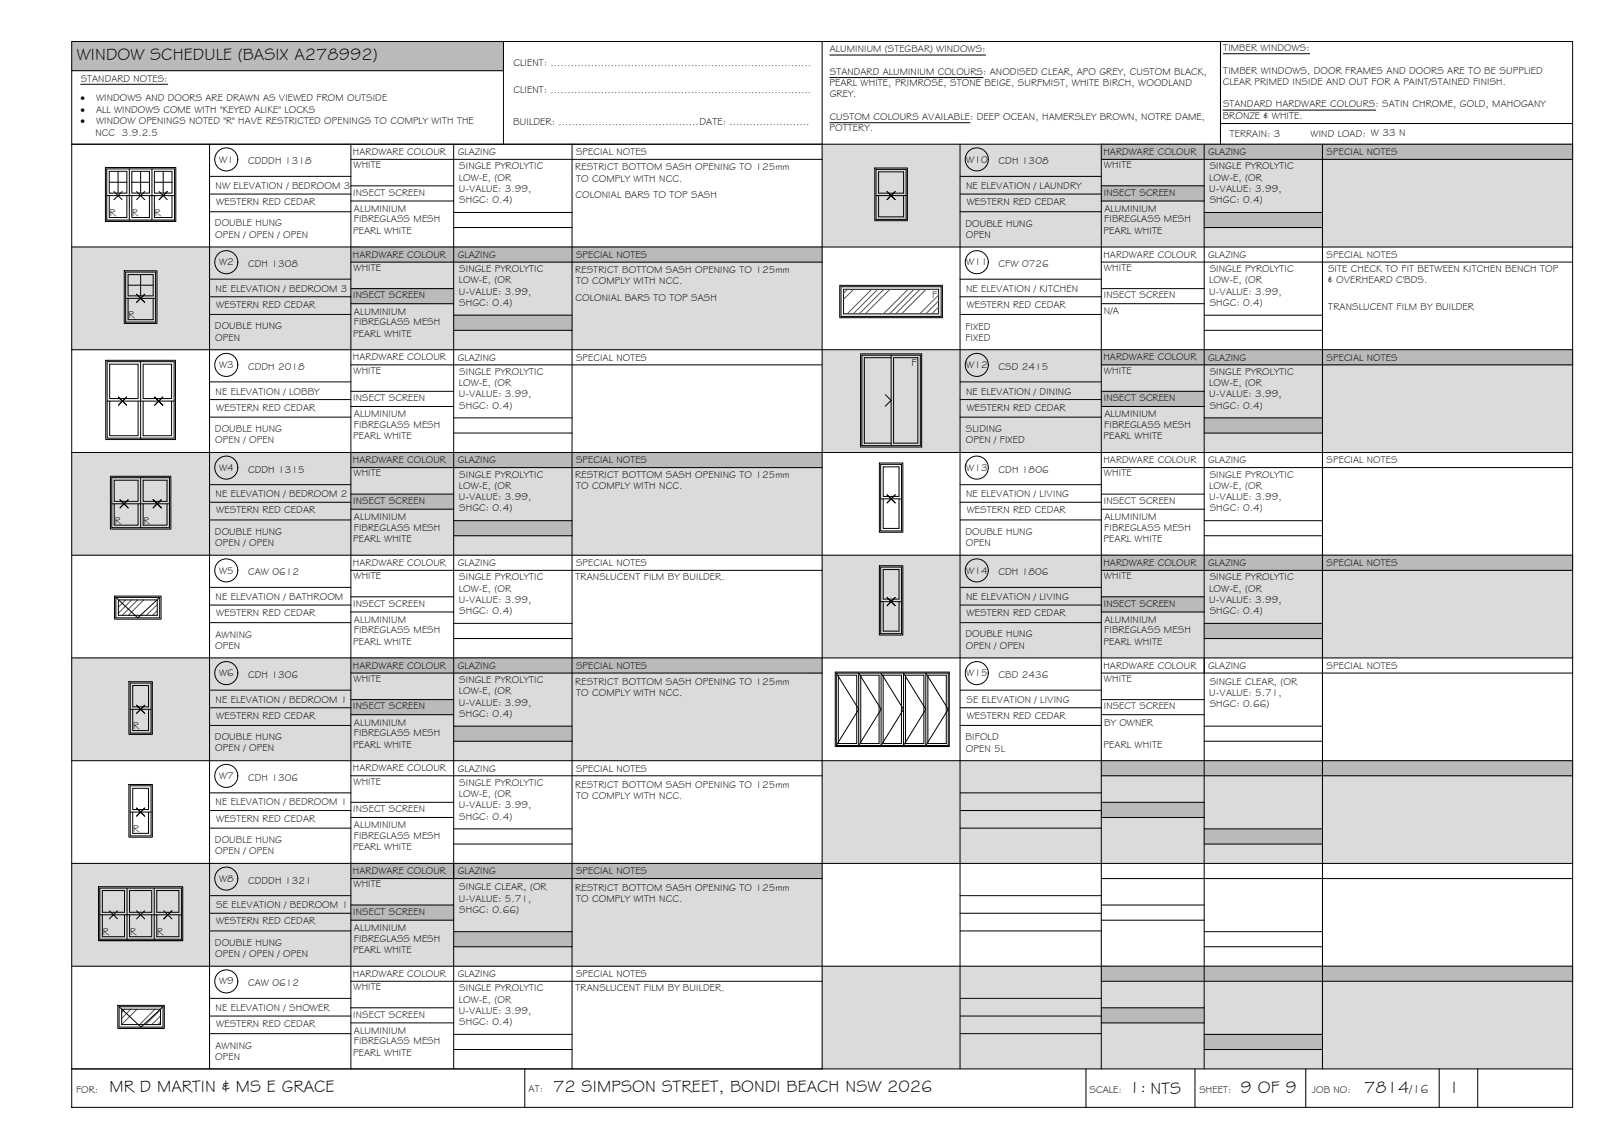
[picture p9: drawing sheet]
<svg xmlns="http://www.w3.org/2000/svg" width="420mm" height="297mm" viewBox="0 0 420 297" stroke-linecap="round" stroke-linejoin="round" font-family="sans-serif">
<!-- layer: WINDOW SCHEDULE HATCH -->
<g fill="#dbdbdb" stroke="#dbdbdb" stroke-width=".26">
<path d="M213.6 37.5l195 26.7v-26.7zM213.6 37.5l195 26.7h-195z"/>
<path d="M18.6 64.2l195 26.7v-26.7zM18.6 64.2l195 26.7h-195z"/>
<path d="M213.6 90.9l195 26.7v-26.7zM213.6 90.9l195 26.7h-195z"/>
<path d="M18.6 117.6l195 26.7v-26.7zM18.6 117.6l195 26.7h-195z"/>
<path d="M213.6 144.3l195 26.7v-26.7zM213.6 144.3l195 26.7h-195z"/>
<path d="M18.6 171l195 26.7v-26.7zM18.6 171l195 26.7h-195z"/>
<path d="M213.6 197.7l195 26.7v-26.7zM213.6 197.7l195 26.7h-195z"/>
<path d="M18.6 224.4l195 26.7v-26.7zM18.6 224.4l195 26.7h-195z"/>
<path d="M213.6 251.1l195 26.7v-26.7zM213.6 251.1l195 26.7h-195z"/>
</g>
<g fill="#bababa" stroke="#bababa" stroke-width=".26">
<path d="M18.6 10.8l112.2 7.6v-7.6zM18.6 10.8l112.2 7.6h-112.2z"/>
<path d="M286.2 37.5l122.4 3.9v-3.9zM286.2 37.5l122.4 3.9h-122.4z"/>
<path d="M286.2 48.3l26.7 3.9v-3.9zM286.2 48.3l26.7 3.9h-26.7z"/>
<path d="M312.9 55.2l30.7 3.9v-3.9zM312.9 55.2l30.7 3.9h-30.7z"/>
<path d="M91.2 64.2l122.4 3.9v-3.9zM91.2 64.2l122.4 3.9h-122.4z"/>
<path d="M91.2 75l26.7 3.9v-3.9zM91.2 75l26.7 3.9h-26.7z"/>
<path d="M117.9 81.9l30.7 3.9v-3.9zM117.9 81.9l30.7 3.9h-30.7z"/>
<path d="M286.2 90.9l122.4 3.9v-3.9zM286.2 90.9l122.4 3.9h-122.4z"/>
<path d="M286.2 101.7l26.7 3.9v-3.9zM286.2 101.7l26.7 3.9h-26.7z"/>
<path d="M312.9 108.6l30.7 3.9v-3.9zM312.9 108.6l30.7 3.9h-30.7z"/>
<path d="M91.2 117.6l122.4 3.9v-3.9zM91.2 117.6l122.4 3.9h-122.4z"/>
<path d="M91.2 128.4l26.7 3.9v-3.9zM91.2 128.4l26.7 3.9h-26.7z"/>
<path d="M117.9 135.3l30.7 3.9v-3.9zM117.9 135.3l30.7 3.9h-30.7z"/>
<path d="M286.2 144.3l122.4 3.9v-3.9zM286.2 144.3l122.4 3.9h-122.4z"/>
<path d="M286.2 155.1l26.7 3.9v-3.9zM286.2 155.1l26.7 3.9h-26.7z"/>
<path d="M312.9 162l30.7 3.9v-3.9zM312.9 162l30.7 3.9h-30.7z"/>
<path d="M91.2 171l122.4 3.9v-3.9zM91.2 171l122.4 3.9h-122.4z"/>
<path d="M91.2 181.8l26.7 3.9v-3.9zM91.2 181.8l26.7 3.9h-26.7z"/>
<path d="M117.9 188.7l30.7 3.9v-3.9zM117.9 188.7l30.7 3.9h-30.7z"/>
<path d="M286.2 197.7l122.4 3.9v-3.9zM286.2 197.7l122.4 3.9h-122.4z"/>
<path d="M286.2 208.5l26.7 3.9v-3.9zM286.2 208.5l26.7 3.9h-26.7z"/>
<path d="M312.9 215.4l30.7 3.9v-3.9zM312.9 215.4l30.7 3.9h-30.7z"/>
<path d="M91.2 224.4l122.4 3.9v-3.9zM91.2 224.4l122.4 3.9h-122.4z"/>
<path d="M91.2 235.2l26.7 3.9v-3.9zM91.2 235.2l26.7 3.9h-26.7z"/>
<path d="M117.9 242.1l30.7 3.9v-3.9zM117.9 242.1l30.7 3.9h-30.7z"/>
<path d="M286.2 251.1l122.4 3.9v-3.9zM286.2 251.1l122.4 3.9h-122.4z"/>
<path d="M286.2 261.9l26.7 3.9v-3.9zM286.2 261.9l26.7 3.9h-26.7z"/>
<path d="M312.9 268.8l30.7 3.9v-3.9zM312.9 268.8l30.7 3.9h-30.7z"/>
</g>
<!-- layer: BORDER -->
<g fill="none" stroke="#000" stroke-width=".26">
<path d="M18.6 10.8h390v277h-390zM18.6 18.4h112.2M130.8 10.8v26.7M317.1 10.8v26.7M408.6 10.8h-195v267M18.6 37.5h390M54.4 37.5v240.3M91.2 37.5v240.3M117.9 37.5v240.3M148.6 37.5v240.3M249.5 37.5v240.3M286.2 37.5v240.3"/>
<path d="M312.9 37.5v240.3M317.1 32.1h91.5M343.6 37.5v240.3M54.4 45.8h36.8M54.4 50.4h36.8M54.4 55h36.8M91.2 41.4h122.4M91.2 48.3h26.7M91.2 52.2h26.7M117.9 55.2h30.7M117.9 59.1h30.7M249.5 45.8h36.7"/>
<path d="M249.5 50.4h36.7M249.5 55h36.7M286.2 41.4h122.4M286.2 48.3h26.7M286.2 52.2h26.7M312.9 55.2h30.7M312.9 59.1h30.7M18.6 64.2h390M54.4 72.6h36.8M54.4 77.1h36.8M91.2 68.1h122.4M91.2 75h26.7"/>
<path d="M91.2 78.9h26.7M249.5 72.6h36.7M249.5 77.1h36.7M286.2 68.1h122.4M286.2 75h26.7M286.2 78.9h26.7M18.6 90.9h390M54.4 81.7h36.8M54.4 99.2h36.8M91.2 94.8h122.4M117.9 81.9h30.7M117.9 85.8h30.7"/>
<path d="M249.5 81.7h36.7M249.5 99.2h36.7M286.2 94.8h122.4M312.9 81.9h30.7M312.9 85.8h30.7M18.6 117.6h390M54.4 103.8h36.8M54.4 108.4h36.8M91.2 101.7h26.7M91.2 105.6h26.7M117.9 108.6h30.7M117.9 112.5h30.7"/>
<path d="M249.5 103.8h36.7M249.5 108.4h36.7M286.2 101.7h26.7M286.2 105.6h26.7M312.9 108.6h30.7M312.9 112.5h30.7M54.4 126h36.8M54.4 130.5h36.8M54.4 135.1h36.8M91.2 121.5h122.4M91.2 128.4h26.7M91.2 132.3h26.7"/>
<path d="M117.9 135.3h30.7M117.9 139.2h30.7M249.5 126h36.7M249.5 130.5h36.7M249.5 135.1h36.7M286.2 121.5h122.4M286.2 128.4h26.7M286.2 132.3h26.7M312.9 135.3h30.7M312.9 139.2h30.7M18.6 144.3h390M54.4 152.6h36.8"/>
<path d="M54.4 157.2h36.8M91.2 148.2h122.4M91.2 155.1h26.7M91.2 159h26.7M249.5 152.6h36.7M249.5 157.2h36.7M286.2 148.2h122.4M286.2 155.1h26.7M286.2 159h26.7M18.6 171h390M54.4 161.8h36.8M54.4 179.4h36.8"/>
<path d="M91.2 174.9h122.4M117.9 162h30.7M117.9 165.9h30.7M249.5 161.8h36.7M249.5 179.4h36.7M286.2 174.9h122.4M312.9 162h30.7M312.9 165.9h30.7M18.6 197.7h390M54.4 183.9h36.8M54.4 188.5h36.8M91.2 181.8h26.7"/>
<path d="M91.2 185.7h26.7M117.9 188.7h30.7M117.9 192.6h30.7M249.5 183.9h36.7M249.5 188.5h36.7M286.2 181.8h26.7M286.2 185.7h26.7M312.9 188.7h30.7M312.9 192.6h30.7M54.4 206.1h36.8M54.4 210.6h36.8M54.4 215.2h36.8"/>
<path d="M91.2 201.6h122.4M91.2 208.5h26.7M91.2 212.4h26.7M117.9 215.4h30.7M117.9 219.3h30.7M249.5 206.1h36.7M249.5 210.6h36.7M249.5 215.2h36.7M286.2 201.6h122.4M286.2 208.5h26.7M286.2 212.4h26.7M312.9 215.4h30.7"/>
<path d="M312.9 219.3h30.7M18.6 224.4h390M54.4 232.8h36.8M54.4 237.3h36.8M91.2 228.3h122.4M91.2 235.2h26.7M91.2 239.1h26.7M249.5 232.8h36.7M249.5 237.3h36.7M286.2 228.3h122.4M286.2 235.2h26.7M286.2 239.1h26.7"/>
<path d="M18.6 251.1h390M54.4 241.9h36.8M54.4 259.5h36.8M91.2 255h122.4M117.9 242.1h30.7M117.9 246h30.7M249.5 241.9h36.7M249.5 259.5h36.7M286.2 255h122.4M312.9 242.1h30.7M312.9 246h30.7M18.6 277.8h390"/>
<path d="M54.4 264h36.8M54.4 268.6h36.8M91.2 261.9h26.7M91.2 265.8h26.7M117.9 268.8h30.7M117.9 272.7h30.7M136.4 277.8v10M249.5 264h36.7M249.5 268.6h36.7M282.2 277.8v10M286.2 261.9h26.7M286.2 265.8h26.7"/>
<path d="M310.5 277.8v10M312.9 268.8h30.7M312.9 272.7h30.7M339.3 277.8v10M374 277.8v10M384 277.8v10"/>
</g>
<!-- layer: TEXT -->
<path d="M215.6 14.3h40.5M317.9 14h22.4M21 21.9h22.6M215.6 31.9h36.5M215.6 20.2h39.9M317.8 28.6h39.6M312.9 171.2v3.7M117.9 224.6v3.7" fill="none" stroke="#000" stroke-width=".26"/>
<!-- layer: HATCH -->
<g fill="none" stroke="#545454" stroke-width=".26">
<path d="M220.2 75.2l-1 1M221.8 75.2l-2.6 2.6M226.5 75.2l-6.4 6.4M228.1 75.2l-6.4 6.4M229.7 75.2l-6.4 6.4M231.2 75.2l-6.4 6.4M236 75.2l-6.5 6.4M237.5 75.2l-6.4 6.4M239.1 75.2l-6.4 6.4M240.7 75.2l-6.4 6.4M243.9 76.7l-4.9 4.9M243.9 78.2l-3.4 3.4"/>
<path d="M243.9 79.8l-1.8 1.8M243.9 81.4l-.2 .2M32.6 155.9l-1.8 1.9M34.2 155.9l-3.4 3.5M35.8 155.9l-4 4M37.3 155.9l-4 4M40.9 157.1l-2.9 2.8M40.9 158.7l-1.3 1.2M32.4 262.3l-.8 .8M34 262.3l-2.4 2.4M35.6 262.3l-4 3.9M40.3 262.3l-4 4"/>
<path d="M41.7 262.4l-3.8 3.9M41.7 264l-2.3 2.3M41.7 265.6l-.7 .7"/>
</g>
<!-- layer: WINDOWS -->
<g fill="none" stroke="#000" stroke-width=".26">
<path d="M27.7 43.9h17.6v13.3h-17.6zM27.7 50.8h17.6M28.4 44.5h4.6v5.7h-4.6zM28.4 50.8v5.7h4.6v-5.7M28.4 47.4h4.6M29.6 51.9l1.1-1.1 1 1.1M29.6 49.8l1.1 1 1-1M30.7 44.5v5.7M33.6 43.9v13.3M34.3 50.8v5.7h4.5v-5.7M34.3 44.5h4.5v5.7h-4.5zM34.3 47.4h4.5"/>
<path d="M35.5 49.8l1 1-1 1.1M36.5 44.5v5.7M37.6 49.8l-1.1 1 1.1 1.1M39.5 43.9v13.3M40.1 44.5h4.6v5.7h-4.6zM40.1 50.8v5.7h4.6v-5.7M40.1 47.4h4.6M41.3 49.8l2.2 2.1M42.4 44.5v5.7M43.5 49.8l-2.2 2.1M227.6 50.8h7.8M227.6 44h7.8v13h-7.8z"/>
<path d="M228.3 44.7h6.5v5.5h-6.5zM228.3 50.8v5.6h6.5v-5.6M230.5 49.8l2.1 2.1M232.6 49.8l-2.1 2.1M32.6 70.7h7.8v13h-7.8zM32.6 77.5h7.8M33.3 71.4h6.5v5.5h-6.5zM33.3 77.5v5.6h6.5v-5.6M33.3 74.1h6.5M35.5 76.5l2.1 2.1M36.5 71.4v5.5M37.6 76.5l-2.1 2.1"/>
<path d="M218.5 74.5h26v7.7h-26zM219.2 75.2h24.7v6.4h-24.7zM27.8 94h17.4v19.9h-17.4zM28.5 94.7h7.4v8.9h-7.4zM36.5 94v19.9M37.2 94.7h7.4v8.9h-7.4zM224 92.3h15.1v23.5h-15.1zM231.5 93h-6.9v22.2h6.9M231.5 92.3v23.5M232.2 93h6.3v22.2h-6.3zM27.8 104.2h17.4M28.5 104.2v9h7.4v-9"/>
<path d="M30.8 103.2l2.1 2.1M32.9 103.2l-2.1 2.1M37.2 104.2v9h7.4v-9M40.2 103.2l2.1 2.1-2.1-2.1M42.3 103.2l-2.1 2.1M230 102.6l1.5 1.5-1.5 1.5M29 124.1h15v13h-15zM29 130.9h15M29.7 130.9v5.6h6.2v-5.6M29.7 124.8h6.2v5.5h-6.2zM31.2 129.9l2.1 2.1M33.3 129.9l-2.1 2.1"/>
<path d="M36.5 124.1v13M37.2 130.9v5.6h6.2v-5.6M37.2 124.8h6.2v5.5h-6.2zM39.8 129.9l2.1 2.1-2.1-2.1M41.9 129.9l-2.1 2.1M228.8 120.7h5.4v17.3h-5.4zM228.8 129.6h5.4M229.5 121.3h4.1v7.7h-4.1zM229.5 129.6v7.7h4.1v-7.7M230.5 128.6l2.1 2.1M232.6 128.6l-2.1 2.1M30.1 155.3l5.7 5.3 5.7-5.3"/>
<path d="M30.1 155.3h11.4M30.1 155.3v5.3h11.4v-5.3M30.8 155.9h10.1v4h-10.1zM228.8 147.4h5.4v17.3h-5.4zM228.8 156.4h5.4M229.5 148h4.1v7.7h-4.1zM229.5 156.4v7.6h4.1v-7.6M230.5 155.3l2.1 2.1M232.6 155.3l-2.1 2.1M33.8 177.5h5.5v13h-5.5zM34.5 178.2h4.1v5.5h-4.1zM217.3 174.9l5.8 9.4-5.8 9.4"/>
<path d="M217.3 174.9h29.1v18.8h-29.1M217.3 174.9v18.8M217.8 175.5h4.8v17.7h-4.8zM223.1 174.9l5.8 9.4-5.8 9.4zM223.7 175.5h4.7v17.7h-4.7zM228.9 174.9l5.9 9.4-5.9 9.4zM229.5 175.5h4.7v17.7h-4.7zM234.8 174.9l5.8 9.4-5.8 9.4zM235.3 175.5h4.8v17.7h-4.8zM240.6 174.9l5.8 9.4-5.8 9.4zM241.1 175.5h4.8v17.7h-4.8zM33.8 184.3h5.5"/>
<path d="M34.5 184.3v5.6h4.1v-5.6M35.5 183.3l2.1 2.1M37.6 183.3l-2.1 2.1M33.8 204.2h5.5v13h-5.5zM33.8 211h5.5M34.5 204.9h4.1v5.5h-4.1zM34.5 211v5.6h4.1v-5.6M35.5 210l2.1 2.1M37.6 210l-2.1 2.1M25.9 230.8h21.2v13.3h-21.2zM25.9 237.7h21.2M26.6 231.4h5.7v5.7h-5.7z"/>
<path d="M26.6 237.7v5.7h5.7v-5.7M28.4 238.8l1.1-1.1 1 1.1M28.4 236.7l1.1 1 1-1M33 230.8v13.3M33.7 237.7v5.7h5.7v-5.7M33.7 231.4h5.7v5.7h-5.7zM35.5 236.7l1 1-1 1.1M37.6 236.7l-1.1 1 1.1 1.1M40.1 230.8v13.3M40.7 231.4h5.8v5.7h-5.8zM40.7 237.7v5.7h5.8v-5.7M42.6 236.7l2.1 2.1"/>
<path d="M44.7 236.7l-2.1 2.1M31 261.6l5.6 5.3 5.8-5.3M31 261.6h11.4M31 261.6v5.3h11.4v-5.3M31.6 262.3h10.1v4h-10.1z"/>
<circle cx="58.8" cy="41.4" r="3"/>
<circle cx="253.8" cy="41.4" r="3"/>
<circle cx="58.8" cy="68.1" r="3"/>
<circle cx="253.8" cy="68.1" r="3"/>
<circle cx="58.8" cy="94.8" r="3"/>
<circle cx="253.8" cy="94.8" r="3"/>
<circle cx="58.8" cy="121.5" r="3"/>
<circle cx="253.8" cy="121.5" r="3"/>
<circle cx="58.8" cy="148.2" r="3"/>
<circle cx="253.8" cy="148.2" r="3"/>
<circle cx="58.8" cy="174.9" r="3"/>
<circle cx="253.8" cy="174.9" r="3"/>
<circle cx="58.8" cy="201.6" r="3"/>
<circle cx="58.8" cy="228.3" r="3"/>
<circle cx="58.8" cy="255" r="3"/>
</g>
<!-- layer: NEWWORK -->
<g fill="none" stroke="#000" stroke-width=".26">
<path d="M27.4 43.5h18.3v14h-18.3zM27.4 57.5h18.3M227.3 43.7h8.5v13.7h-8.5zM32.3 70.4h8.5v13.7h-8.5zM218.2 74.2h26.7v8.4h-26.7zM27.5 93.6h18.1v20.6h-18.1zM223.6 92h15.9v24.2h-15.9zM28.7 123.8h15.7v13.7h-15.7zM228.5 120.3h6.1v18h-6.1zM29.7 154.9h12.2v6h-12.2zM228.5 147h6.1v18h-6.1zM33.5 177.2h6.1v13.7h-6.1z"/>
<path d="M217 174.7h29.7v19.3h-29.7zM33.5 203.9h6.1v13.7h-6.1zM25.6 230.4h21.9v14h-21.9zM25.6 244.4h21.9M30.6 261.3h12.1v6h-12.1z"/>
</g>
<g font-size="4.5">
<text x="20" y="15.7">WINDOW SCHEDULE (BASIX A278992)</text>
<text x="28.4" y="283.9">MR D MARTIN &amp; MS E GRACE</text>
<text x="143.7" y="283.7">72 SIMPSON STREET, BONDI BEACH NSW 2026</text>
<text x="293.4" y="284.1">1: NTS</text>
<text x="322.4" y="284.1">9 OF 9</text>
<text x="354.4" y="284">7814</text>
<text x="377.4" y="283.9">I</text>
</g>
<text font-size="3.2" x="366.3" y="284">/16</text>
<g font-size="2.6">
<text x="133.4" y="17.1">CLIENT: ..............................................................................</text>
<text x="215.6" y="13.6">ALUMINIUM (STEGBAR) WINDOWS:</text>
<text x="317.9" y="13.3">TIMBER WINDOWS:</text>
<text x="21" y="21.2">STANDARD NOTES:</text>
<text x="215.5" y="22.4">PEARL WHITE, PRIMROSE, STONE BEIGE, SURFMIST, WHITE BIRCH, WOODLAND</text>
<text x="215.6" y="19.4">STANDARD ALUMINIUM COLOURS: ANODISED CLEAR, APO GREY, CUSTOM BLACK,</text>
<text x="317.7" y="22">CLEAR PRIMED INSIDE AND OUT FOR A PAINT/STAINED FINISH.</text>
<text x="317.9" y="19.1">TIMBER WINDOWS, DOOR FRAMES AND DOORS ARE TO BE SUPPLIED</text>
<text x="20.9" y="26.2">·</text>
<text x="20.9" y="29.2">·</text>
<text x="25" y="29.2">ALL WINDOWS COME WITH &quot;KEYED ALIKE&quot; LOCKS</text>
<text x="25" y="26.2">WINDOWS AND DOORS ARE DRAWN AS VIEWED FROM OUTSIDE</text>
<text x="133.4" y="24.2">CLIENT: ..............................................................................</text>
<text x="215.6" y="25.3">GREY.</text>
<text x="317.8" y="27.9">STANDARD HARDWARE COLOURS: SATIN CHROME, GOLD, MAHOGANY</text>
<text x="20.9" y="32.3">·</text>
<text x="24.8" y="35.3">NCC 3.9.2.5</text>
<text x="25" y="32.3">WINDOW OPENINGS NOTED &quot;R&quot; HAVE RESTRICTED OPENINGS TO COMPLY WITH THE</text>
<text x="133.4" y="32.5">BUILDER: ..........................................DATE: ........................</text>
<text x="215.5" y="34.1">POTTERY.</text>
<text x="215.6" y="31.2">CUSTOM COLOURS AVAILABLE: DEEP OCEAN, HAMERSLEY BROWN, NOTRE DAME,</text>
<text x="317.7" y="30.8">BRONZE &amp; WHITE.</text>
<text x="319.6" y="35.5">TERRAIN: 3</text>
<text x="340.6" y="35.5">WIND LOAD: W 33 N</text>
<text x="91.7" y="40.3">HARDWARE COLOUR</text>
<text x="118.9" y="40.3">GLAZING</text>
<text x="149.7" y="40.3">SPECIAL NOTES</text>
<text x="286.7" y="40.3">HARDWARE COLOUR</text>
<text x="313.9" y="40.3">GLAZING</text>
<text x="344.7" y="40.3">SPECIAL NOTES</text>
<text x="56.9" y="42.2">W1</text>
<text x="64.5" y="42.7">CDDDH 1318</text>
<text x="91.8" y="43.7">WHITE</text>
<text x="119.2" y="46.9">LOW-E, (OR</text>
<text x="119.3" y="44">SINGLE PYROLYTIC</text>
<text x="149.5" y="44.3">RESTRICT BOTTOM SASH OPENING TO 125mm</text>
<text x="149.7" y="47.2">TO COMPLY WITH NCC.</text>
<text x="251.1" y="42.2">W10</text>
<text x="259.5" y="42.7">CDH 1308</text>
<text x="286.9" y="43.7">WHITE</text>
<text x="314.2" y="46.9">LOW-E, (OR</text>
<text x="314.3" y="44">SINGLE PYROLYTIC</text>
<text x="56" y="49.1">NW ELEVATION / BEDROOM 3</text>
<text x="56.2" y="53.3">WESTERN RED CEDAR</text>
<text x="91.8" y="50.8">INSECT SCREEN</text>
<text x="119.2" y="49.9">U-VALUE: 3.99,</text>
<text x="119.3" y="52.8">SHGC: 0.4)</text>
<text x="149.5" y="51.4">COLONIAL BARS TO TOP SASH</text>
<text x="251" y="49.1">NE ELEVATION / LAUNDRY</text>
<text x="251.2" y="53.3">WESTERN RED CEDAR</text>
<text x="286.8" y="50.8">INSECT SCREEN</text>
<text x="314.2" y="49.9">U-VALUE: 3.99,</text>
<text x="314.3" y="52.8">SHGC: 0.4)</text>
<text x="28.5" y="56.1">R</text>
<text x="34.4" y="56.1">R</text>
<text x="40.2" y="56.1">R</text>
<text x="55.8" y="58.8">DOUBLE HUNG</text>
<text x="91.9" y="57.8">FIBREGLASS MESH</text>
<text x="92" y="55">ALUMINIUM</text>
<text x="250.9" y="58.9">DOUBLE HUNG</text>
<text x="286.9" y="57.8">FIBREGLASS MESH</text>
<text x="287" y="55">ALUMINIUM</text>
<text x="55.9" y="61.8">OPEN / OPEN / OPEN</text>
<text x="91.8" y="60.8">PEARL WHITE</text>
<text x="250.9" y="61.8">OPEN</text>
<text x="286.8" y="60.8">PEARL WHITE</text>
<text x="56.9" y="68.9">W2</text>
<text x="64.5" y="69.4">CDH 1308</text>
<text x="91.7" y="67">HARDWARE COLOUR</text>
<text x="91.8" y="70.4">WHITE</text>
<text x="118.9" y="67">GLAZING</text>
<text x="119.3" y="70.7">SINGLE PYROLYTIC</text>
<text x="149.5" y="70.9">RESTRICT BOTTOM SASH OPENING TO 125mm</text>
<text x="149.7" y="67">SPECIAL NOTES</text>
<text x="251.1" y="68.9">W11</text>
<text x="259.5" y="69.4">CFW 0726</text>
<text x="286.7" y="67">HARDWARE COLOUR</text>
<text x="286.9" y="70.4">WHITE</text>
<text x="313.9" y="67">GLAZING</text>
<text x="314.3" y="70.7">SINGLE PYROLYTIC</text>
<text x="344.7" y="67">SPECIAL NOTES</text>
<text x="345.1" y="70.7">SITE CHECK TO FIT BETWEEN KITCHEN BENCH TOP</text>
<text x="56" y="75.8">NE ELEVATION / BEDROOM 3</text>
<text x="91.8" y="77.5">INSECT SCREEN</text>
<text x="119.2" y="73.7">LOW-E, (OR</text>
<text x="119.2" y="76.6">U-VALUE: 3.99,</text>
<text x="149.7" y="73.9">TO COMPLY WITH NCC.</text>
<text x="242.2" y="77.3">F</text>
<text x="251" y="75.8">NE ELEVATION / KITCHEN</text>
<text x="286.8" y="77.5">INSECT SCREEN</text>
<text x="314.2" y="73.7">LOW-E, (OR</text>
<text x="314.2" y="76.6">U-VALUE: 3.99,</text>
<text x="345" y="73.7">&amp; OVERHEARD C'BDS.</text>
<text x="33.4" y="82.6">R</text>
<text x="56.2" y="80">WESTERN RED CEDAR</text>
<text x="92" y="81.7">ALUMINIUM</text>
<text x="119.3" y="79.5">SHGC: 0.4)</text>
<text x="149.5" y="78.1">COLONIAL BARS TO TOP SASH</text>
<text x="251.2" y="80">WESTERN RED CEDAR</text>
<text x="286.8" y="81.7">N/A</text>
<text x="314.3" y="79.5">SHGC: 0.4)</text>
<text x="345.2" y="80.5">TRANSLUCENT FILM BY BUILDER</text>
<text x="55.8" y="85.6">DOUBLE HUNG</text>
<text x="55.9" y="88.6">OPEN</text>
<text x="91.8" y="87.5">PEARL WHITE</text>
<text x="91.9" y="84.5">FIBREGLASS MESH</text>
<text x="250.9" y="85.6">FIXED</text>
<text x="250.9" y="88.5">FIXED</text>
<text x="56.9" y="95.6">W3</text>
<text x="91.7" y="93.7">HARDWARE COLOUR</text>
<text x="118.9" y="93.7">GLAZING</text>
<text x="149.7" y="93.7">SPECIAL NOTES</text>
<text x="236.8" y="95.1">F</text>
<text x="251.1" y="95.6">W12</text>
<text x="286.7" y="93.7">HARDWARE COLOUR</text>
<text x="313.9" y="93.7">GLAZING</text>
<text x="344.7" y="93.7">SPECIAL NOTES</text>
<text x="64.5" y="96.1">CDDH 2018</text>
<text x="91.8" y="97.1">WHITE</text>
<text x="119.2" y="100.3">LOW-E, (OR</text>
<text x="119.3" y="97.4">SINGLE PYROLYTIC</text>
<text x="259.5" y="96.1">CSD 2415</text>
<text x="286.9" y="97.1">WHITE</text>
<text x="314.2" y="100.3">LOW-E, (OR</text>
<text x="314.3" y="97.4">SINGLE PYROLYTIC</text>
<text x="56" y="102.5">NE ELEVATION / LOBBY</text>
<text x="56.2" y="106.7">WESTERN RED CEDAR</text>
<text x="91.8" y="104.2">INSECT SCREEN</text>
<text x="119.2" y="103.3">U-VALUE: 3.99,</text>
<text x="119.3" y="106.2">SHGC: 0.4)</text>
<text x="251" y="102.5">NE ELEVATION / DINING</text>
<text x="251.2" y="106.7">WESTERN RED CEDAR</text>
<text x="286.8" y="104.2">INSECT SCREEN</text>
<text x="314.2" y="103.3">U-VALUE: 3.99,</text>
<text x="314.3" y="106.2">SHGC: 0.4)</text>
<text x="55.8" y="112.2">DOUBLE HUNG</text>
<text x="91.9" y="111.2">FIBREGLASS MESH</text>
<text x="92" y="108.4">ALUMINIUM</text>
<text x="251" y="112.2">SLIDING</text>
<text x="286.9" y="111.2">FIBREGLASS MESH</text>
<text x="287" y="108.4">ALUMINIUM</text>
<text x="55.9" y="115.2">OPEN / OPEN</text>
<text x="91.8" y="114.2">PEARL WHITE</text>
<text x="250.9" y="115.2">OPEN / FIXED</text>
<text x="286.8" y="114.2">PEARL WHITE</text>
<text x="56.9" y="122.3">W4</text>
<text x="64.5" y="122.8">CDDH 1315</text>
<text x="91.7" y="120.4">HARDWARE COLOUR</text>
<text x="91.8" y="123.8">WHITE</text>
<text x="118.9" y="120.4">GLAZING</text>
<text x="119.3" y="124.1">SINGLE PYROLYTIC</text>
<text x="149.5" y="124.1">RESTRICT BOTTOM SASH OPENING TO 125mm</text>
<text x="149.7" y="120.4">SPECIAL NOTES</text>
<text x="251.1" y="122.3">W13</text>
<text x="259.5" y="122.8">CDH 1806</text>
<text x="286.7" y="120.4">HARDWARE COLOUR</text>
<text x="286.9" y="123.8">WHITE</text>
<text x="313.9" y="120.4">GLAZING</text>
<text x="314.3" y="124.1">SINGLE PYROLYTIC</text>
<text x="344.7" y="120.4">SPECIAL NOTES</text>
<text x="56" y="129.2">NE ELEVATION / BEDROOM 2</text>
<text x="91.8" y="131">INSECT SCREEN</text>
<text x="119.2" y="127.1">LOW-E, (OR</text>
<text x="119.2" y="130">U-VALUE: 3.99,</text>
<text x="149.7" y="127.1">TO COMPLY WITH NCC.</text>
<text x="251" y="129.2">NE ELEVATION / LIVING</text>
<text x="286.8" y="131">INSECT SCREEN</text>
<text x="314.2" y="127.1">LOW-E, (OR</text>
<text x="314.2" y="130">U-VALUE: 3.99,</text>
<text x="29.8" y="136.1">R</text>
<text x="37.3" y="136.1">R</text>
<text x="56.2" y="133.4">WESTERN RED CEDAR</text>
<text x="91.9" y="137.9">FIBREGLASS MESH</text>
<text x="92" y="135.1">ALUMINIUM</text>
<text x="119.3" y="132.9">SHGC: 0.4)</text>
<text x="251.2" y="133.4">WESTERN RED CEDAR</text>
<text x="286.9" y="137.9">FIBREGLASS MESH</text>
<text x="287" y="135.1">ALUMINIUM</text>
<text x="314.3" y="132.9">SHGC: 0.4)</text>
<text x="55.8" y="138.9">DOUBLE HUNG</text>
<text x="55.9" y="141.9">OPEN / OPEN</text>
<text x="91.8" y="140.9">PEARL WHITE</text>
<text x="250.9" y="139">DOUBLE HUNG</text>
<text x="250.9" y="142">OPEN</text>
<text x="286.8" y="140.9">PEARL WHITE</text>
<text x="56.9" y="149">W5</text>
<text x="64.5" y="149.5">CAW 0612</text>
<text x="91.7" y="147.1">HARDWARE COLOUR</text>
<text x="118.9" y="147.1">GLAZING</text>
<text x="149.7" y="147.1">SPECIAL NOTES</text>
<text x="251.1" y="149">W14</text>
<text x="259.4" y="149.5">CDH 1806</text>
<text x="286.7" y="147.1">HARDWARE COLOUR</text>
<text x="313.9" y="147.1">GLAZING</text>
<text x="344.7" y="147.1">SPECIAL NOTES</text>
<text x="56" y="155.9">NE ELEVATION / BATHROOM</text>
<text x="91.8" y="150.5">WHITE</text>
<text x="119.2" y="153.7">LOW-E, (OR</text>
<text x="119.3" y="150.8">SINGLE PYROLYTIC</text>
<text x="149.5" y="150.8">TRANSLUCENT FILM BY BUILDER.</text>
<text x="251" y="155.9">NE ELEVATION / LIVING</text>
<text x="286.9" y="150.5">WHITE</text>
<text x="314.2" y="153.7">LOW-E, (OR</text>
<text x="314.3" y="150.8">SINGLE PYROLYTIC</text>
<text x="56.2" y="160.1">WESTERN RED CEDAR</text>
<text x="91.8" y="157.6">INSECT SCREEN</text>
<text x="92" y="161.8">ALUMINIUM</text>
<text x="119.2" y="156.7">U-VALUE: 3.99,</text>
<text x="119.3" y="159.6">SHGC: 0.4)</text>
<text x="251.2" y="160.1">WESTERN RED CEDAR</text>
<text x="286.8" y="157.6">INSECT SCREEN</text>
<text x="287" y="161.8">ALUMINIUM</text>
<text x="314.2" y="156.7">U-VALUE: 3.99,</text>
<text x="314.3" y="159.6">SHGC: 0.4)</text>
<text x="56" y="165.7">AWNING</text>
<text x="91.8" y="167.6">PEARL WHITE</text>
<text x="91.9" y="164.6">FIBREGLASS MESH</text>
<text x="250.9" y="165.6">DOUBLE HUNG</text>
<text x="286.8" y="167.6">PEARL WHITE</text>
<text x="286.9" y="164.6">FIBREGLASS MESH</text>
<text x="55.9" y="168.6">OPEN</text>
<text x="91.7" y="173.8">HARDWARE COLOUR</text>
<text x="118.9" y="173.8">GLAZING</text>
<text x="149.7" y="173.8">SPECIAL NOTES</text>
<text x="250.9" y="168.6">OPEN / OPEN</text>
<text x="286.7" y="173.8">HARDWARE COLOUR</text>
<text x="313.9" y="173.8">GLAZING</text>
<text x="344.7" y="173.8">SPECIAL NOTES</text>
<text x="56.9" y="175.7">W6</text>
<text x="64.5" y="176.2">CDH 1306</text>
<text x="91.8" y="177.2">WHITE</text>
<text x="119.3" y="177.5">SINGLE PYROLYTIC</text>
<text x="149.5" y="178">RESTRICT BOTTOM SASH OPENING TO 125mm</text>
<text x="251.1" y="175.7">W15</text>
<text x="259.5" y="176.2">CBD 2436</text>
<text x="286.9" y="177.2">WHITE</text>
<text x="314.3" y="178">SINGLE CLEAR, (OR</text>
<text x="56" y="182.6">NE ELEVATION / BEDROOM 1</text>
<text x="91.8" y="184.4">INSECT SCREEN</text>
<text x="119.2" y="180.4">LOW-E, (OR</text>
<text x="119.2" y="183.4">U-VALUE: 3.99,</text>
<text x="149.7" y="181">TO COMPLY WITH NCC.</text>
<text x="251.2" y="182.6">SE ELEVATION / LIVING</text>
<text x="286.8" y="184.4">INSECT SCREEN</text>
<text x="314.2" y="180.9">U-VALUE: 5.71,</text>
<text x="314.3" y="183.8">SHGC: 0.66)</text>
<text x="34.6" y="189.5">R</text>
<text x="56.2" y="186.8">WESTERN RED CEDAR</text>
<text x="91.9" y="191.3">FIBREGLASS MESH</text>
<text x="92" y="188.5">ALUMINIUM</text>
<text x="119.3" y="186.3">SHGC: 0.4)</text>
<text x="251.2" y="186.8">WESTERN RED CEDAR</text>
<text x="286.9" y="188.5">BY OWNER</text>
<text x="55.8" y="192.3">DOUBLE HUNG</text>
<text x="55.9" y="195.3">OPEN / OPEN</text>
<text x="91.8" y="194.3">PEARL WHITE</text>
<text x="250.9" y="192.4">BIFOLD</text>
<text x="250.9" y="195.3">OPEN 5L</text>
<text x="286.8" y="194.3">PEARL WHITE</text>
<text x="56.9" y="202.4">W7</text>
<text x="64.5" y="202.9">CDH 1306</text>
<text x="91.7" y="200.5">HARDWARE COLOUR</text>
<text x="91.8" y="203.9">WHITE</text>
<text x="118.9" y="200.5">GLAZING</text>
<text x="149.7" y="200.5">SPECIAL NOTES</text>
<text x="56" y="209.3">NE ELEVATION / BEDROOM 1</text>
<text x="119.2" y="207.2">LOW-E, (OR</text>
<text x="119.3" y="204.2">SINGLE PYROLYTIC</text>
<text x="149.5" y="204.7">RESTRICT BOTTOM SASH OPENING TO 125mm</text>
<text x="149.7" y="207.7">TO COMPLY WITH NCC.</text>
<text x="56.2" y="213.5">WESTERN RED CEDAR</text>
<text x="91.8" y="211">INSECT SCREEN</text>
<text x="92" y="215.2">ALUMINIUM</text>
<text x="119.2" y="210.1">U-VALUE: 3.99,</text>
<text x="119.3" y="213">SHGC: 0.4)</text>
<text x="34.6" y="216.1">R</text>
<text x="55.8" y="219">DOUBLE HUNG</text>
<text x="55.9" y="221.9">OPEN / OPEN</text>
<text x="91.8" y="221">PEARL WHITE</text>
<text x="91.9" y="218">FIBREGLASS MESH</text>
<text x="91.7" y="227.2">HARDWARE COLOUR</text>
<text x="118.9" y="227.2">GLAZING</text>
<text x="149.7" y="227.2">SPECIAL NOTES</text>
<text x="56.9" y="229.1">W8</text>
<text x="64.5" y="229.6">CDDDH 1321</text>
<text x="91.8" y="230.6">WHITE</text>
<text x="119.3" y="231.4">SINGLE CLEAR, (OR</text>
<text x="149.5" y="231.5">RESTRICT BOTTOM SASH OPENING TO 125mm</text>
<text x="56.2" y="236">SE ELEVATION / BEDROOM 1</text>
<text x="91.8" y="237.8">INSECT SCREEN</text>
<text x="119.2" y="234.3">U-VALUE: 5.71,</text>
<text x="119.3" y="237.2">SHGC: 0.66)</text>
<text x="149.7" y="234.4">TO COMPLY WITH NCC.</text>
<text x="26.7" y="243">R</text>
<text x="33.8" y="243">R</text>
<text x="40.9" y="243">R</text>
<text x="55.8" y="245.7">DOUBLE HUNG</text>
<text x="56.2" y="240.2">WESTERN RED CEDAR</text>
<text x="91.9" y="244.7">FIBREGLASS MESH</text>
<text x="92" y="241.9">ALUMINIUM</text>
<text x="55.9" y="248.7">OPEN / OPEN / OPEN</text>
<text x="91.8" y="247.7">PEARL WHITE</text>
<text x="56.9" y="255.8">W9</text>
<text x="64.5" y="256.3">CAW 0612</text>
<text x="91.7" y="253.9">HARDWARE COLOUR</text>
<text x="91.8" y="257.3">WHITE</text>
<text x="118.9" y="253.9">GLAZING</text>
<text x="119.3" y="257.6">SINGLE PYROLYTIC</text>
<text x="149.5" y="257.7">TRANSLUCENT FILM BY BUILDER.</text>
<text x="149.7" y="253.9">SPECIAL NOTES</text>
<text x="56" y="262.7">NE ELEVATION / SHOWER</text>
<text x="119.2" y="260.6">LOW-E, (OR</text>
<text x="119.2" y="263.5">U-VALUE: 3.99,</text>
<text x="56.2" y="266.9">WESTERN RED CEDAR</text>
<text x="91.8" y="264.4">INSECT SCREEN</text>
<text x="92" y="268.6">ALUMINIUM</text>
<text x="119.3" y="266.4">SHGC: 0.4)</text>
<text x="55.9" y="275.5">OPEN</text>
<text x="56" y="272.5">AWNING</text>
<text x="91.8" y="274.4">PEARL WHITE</text>
<text x="91.9" y="271.4">FIBREGLASS MESH</text>
<text x="19.8" y="284">FOR:</text>
<text x="137.4" y="283.8">AT:</text>
<text x="283.1" y="284.1">SCALE:</text>
<text x="311.6" y="284.1">SHEET:</text>
<text x="340.9" y="284.1">JOB NO:</text>
</g>
</svg>
